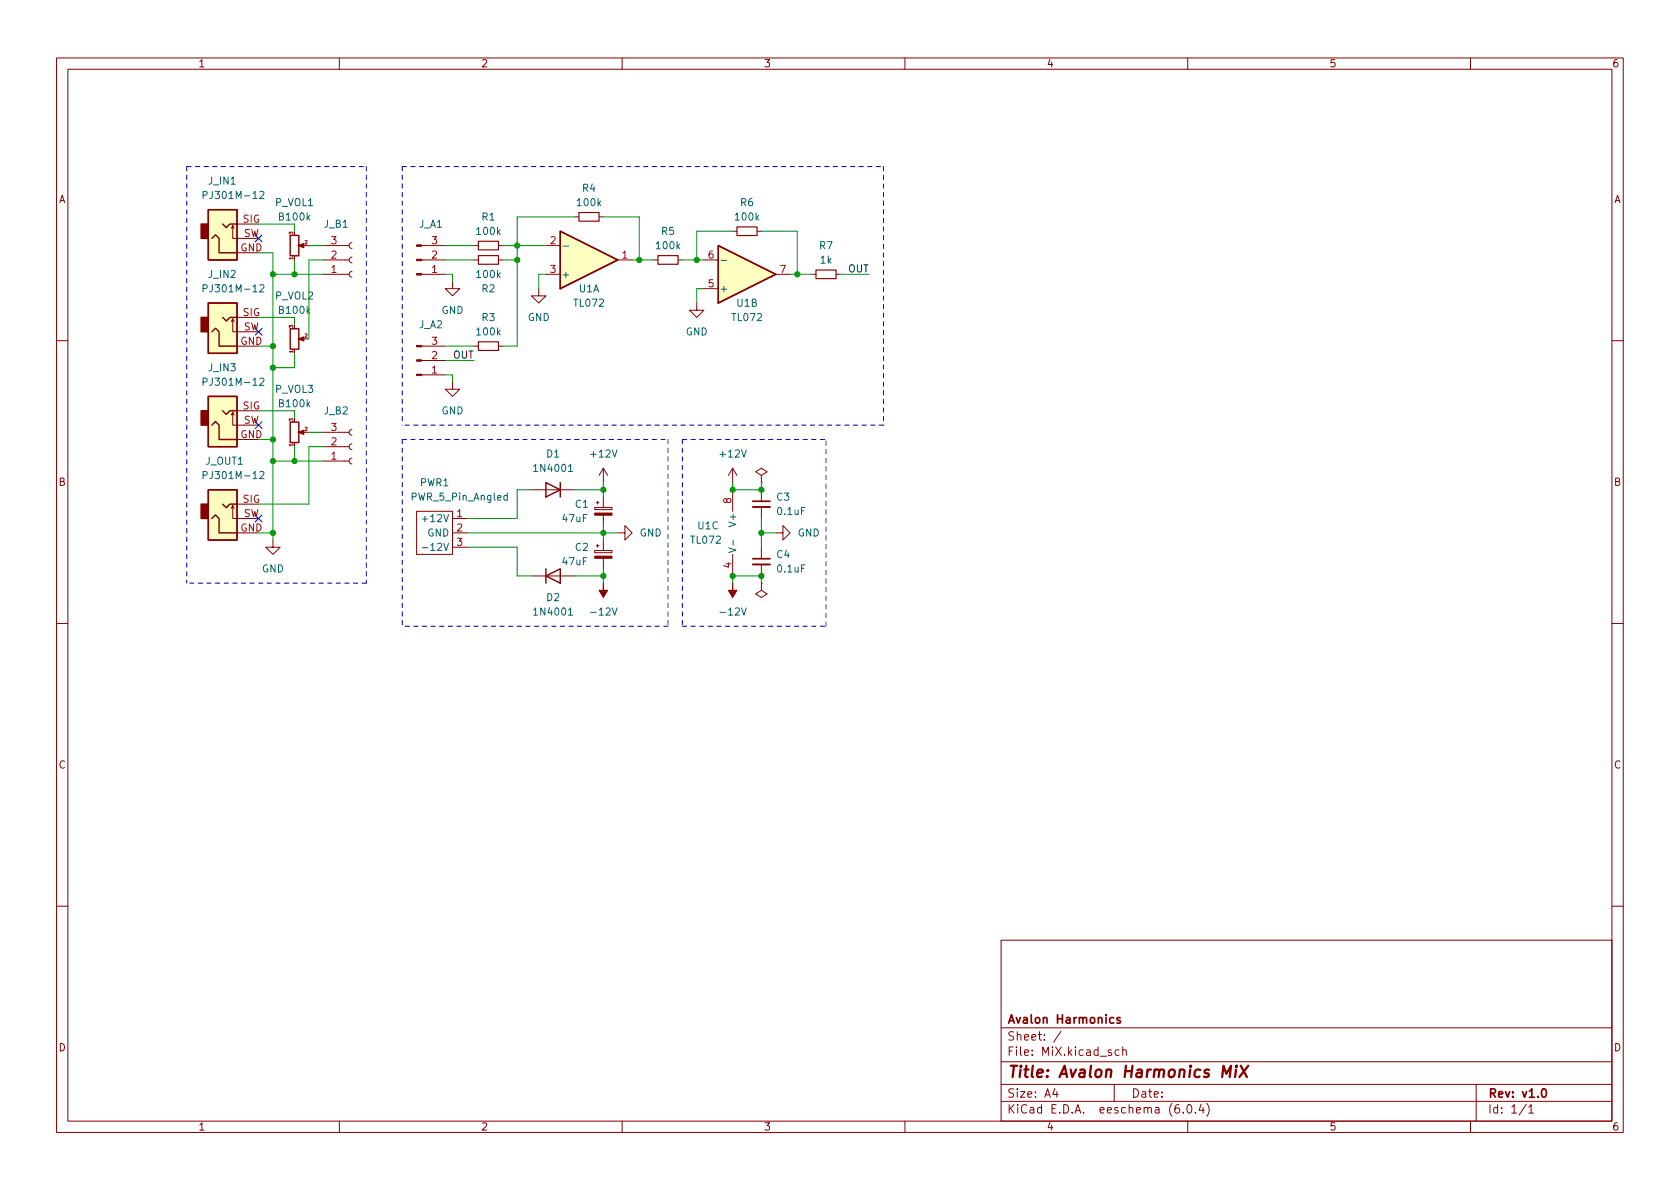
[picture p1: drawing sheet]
<svg xmlns="http://www.w3.org/2000/svg" width="297mm" height="210mm" viewBox="0 0 297 210" stroke-linecap="round" stroke-linejoin="round" font-family="sans-serif">
<g fill="none" stroke="#840000" stroke-width=".18">
<path d="M10 10.2h277v190.1h-277zM12 12.2h273v186.1h-273zM60 10.2v2M110 10.2v2M160 10.2v2M210 10.2v2M260 10.2v2M41.1 39.9l.3 .5M41.9 39.6h1.3M101.6 38.3h.8M105.9 38.3h.8M40.9 40.4l.2-.5v2.3h2.1"/>
<path d="M40.9 56.9l.2-.5v2.3h2.1M41.1 56.4l.3 .5M41.9 44.7h1.3M41.9 56.1h1.3M57.1 43.4h4.6M57.1 46h4.6M57.1 48.5h4.6M62.2 42.9l-.3 .2-.2 .3 .2 .4 .3 .1M62.2 45.5l-.3 .1-.2 .4 .2 .3 .3 .2M62.2 48l-.3 .1-.2 .4 .2 .4 .3 .1M74.5 43.4h4.2M74.5 46h4.2"/>
<path d="M74.5 48.5h4.2M80 49.8v1.2h1.3l-1.3 1.3-1.3-1.3h1.3M83.8 43.4h.8M83.8 46h.8M88.1 43.4h.8M88.1 46h.8M95.2 51v1.3h1.3l-1.3 1.3-1.2-1.3h1.2M96.5 43.4h2.6M96.5 48.5h2.6M109.2 46h2.6M115.6 46h.7M119.9 46h.7"/>
<path d="M123.2 53.6v1.3h1.3l-1.3 1.2-1.3-1.2h1.3M124.5 46h2.5M124.5 51h2.5M129.5 40.9h.8M133.9 40.9h.7M137.2 48.5h2.5M143.5 48.5h.8M147.8 48.5h.8M10 60.2h2M40.9 73.4l.2-.5v2.3h2.1M41.1 72.9l.3 .5M41.9 61.2h1.3"/>
<path d="M41.9 77.7h1.3M41.9 72.6h1.3M57.1 76.4h4.6M57.1 79h4.6M62.2 75.9l-.3 .2-.2 .3 .2 .4 .3 .2M62.2 78.5l-.3 .1-.2 .4 .2 .3 .3 .2M74.5 61.2h4.2M74.5 63.7h4.2M74.5 66.3h4.2M80 67.6v1.2h1.3l-1.3 1.3-1.3-1.3h1.3M83.8 61.2h.8M88.1 61.2h.8"/>
<path d="M285 60.2h2M40.9 89.9l.2-.5v2.3h2.1M41.1 89.4l.3 .5M41.9 94.2h1.3M41.9 89.1h1.3M48.3 95.5v1.3h1.2l-1.2 1.2-1.3-1.2h1.3M57.1 81.5h4.6M62.2 81l-.3 .2-.2 .3 .2 .4 .3 .1M73.7 90.4h6.3v7.6h-6.3zM80 91.7h2.5M80 94.2h2.5M80 96.8h2.5"/>
<path d="M94 86.6h7.6M105.2 89.7h3v.4h-3zM105.2 97.4h3v.3h-3zM105.4 88.9h.5M105.4 96.5h.5M105.7 88.6v.5M105.7 96.3v.5M106.7 82.8l-.8 1.3M106.7 82.8v2.5M106.7 87.9v1.8M106.7 91.1v1.9M106.7 95.5v1.9"/>
<path d="M106.7 98.7v1.9M106.7 82.8l.7 1.3M109.2 94.2h1.3v-1.2l1.3 1.2-1.3 1.3v-1.3M129.5 82.8l-.7 1.3M129.5 82.8v2.5M129.5 86.6v3.8M129.5 98v3.8M129.5 82.8l.8 1.3M134.6 84.1l1-.7-1-.6-1 .6 1 .7v1.2M134.6 85.3h.1M134.6 86.6v2M134.6 89.7v2"/>
<path d="M134.6 96.8v2M134.6 99.8v2M137.2 94.2h1.2v-1.2l1.3 1.2-1.3 1.3v-1.3M10 110.2h2M94 101.8h7.6M134.6 103.1v1.3l1 .6-1 .7-1-.7 1-.6M134.6 103.1h.1M285 110.2h2M10 160.2h2M177 166.3h108v32h-108zM285 160.2h2M60 198.3v2"/>
<path d="M110 198.3v2M160 198.3v2M177 194.8h108M177 191.8h108M177 187.8h108M177 181.8h108M186.5 192.5l-.4 1h1M186.9 193v1M187.6 182.4l-1.3 1.9M197 191.8v3M197.9 185.7l-.5-.1-.3 .3v.4l.2 .3h.6M198.5 185.8l.2-.2 .4 .1v.9"/>
<path d="M198.5 185.1v1.5M208.4 195.3a.59 .59 0 0 0-.7 .7v.5l.2 .3h.4l.2-.1 .1-.5-.2-.2-.4-.1-.3 .3M209.2 196.7v.1M210 198.3v2M210.1 195.4l.1-.1a.81 .81 0 0 1 .6 .7 .81 .81 0 0 1-.3 .8h-.1a.81 .81 0 0 1-.6-.6 .81 .81 0 0 1 .3-.8zM211.4 196.7v.1M212.4 195.3l-.4 1h.9M212.7 195.8v1M213.4 195.1a1.72 1.72 0 0 1 0 2.3M260 198.3v2M261 191.8v6.5M269.9 195.3l-1.3 1.9"/>
<path d="M270.3 195.8l.4-.5v1.5M270.3 196.8h.9"/>
</g>
<path d="M133.1 98.8h3M133.1 88.6h3M198.1 180l-.4-.1-.2 .2 .1 .3 .5 .1v.4h-.6M272.8 192.6l.1-.1a.81 .81 0 0 1 .6 .7 .81 .81 0 0 1-.3 .8h-.1a.81 .81 0 0 1-.6-.6 .81 .81 0 0 1 .3-.8z" fill="none" stroke="#840000" stroke-width=".3"/>
<path d="M216.1 190.5l.2-2 .5 1.4 .9-1.4-.3 2M218.5 189.1l-.1 1.4M218.6 188.5l-.1 .1 .1 .1 .1-.1-.1-.1v.2M219.4 188.5l1.1 2M220.7 188.5l-1.6 2" fill="none" stroke="#840000" stroke-width=".4"/>
<g fill="#ffffc2" stroke="#ffffc2" stroke-width=".18">
<path d="M36.8 37.1h5.1v8.9h-5.1z"/>
<path d="M127 43.4l10.2 5.1-10.2 5.1z"/>
<path d="M36.8 86.6h5.1v8.9h-5.1z"/>
<path d="M36.8 53.6h5.1v8.9h-5.1z"/>
<path d="M36.8 70.1h5.1v8.9h-5.1z"/>
<path d="M99.1 40.9l10.1 5.1-10.1 5z"/>
</g>
<g fill="none" stroke="#840000" stroke-width=".25">
<path d="M36.8 37.1h5.1v8.9h-5.1zM39.4 39.6l.6 .7 .6-.7h1.3M36.8 53.6h5.1v8.9h-5.1zM37.5 42.2l.6-.7 .6 .7v2.5h3.2M37.5 58.7l.6-.7 .6 .7v2.5h3.2M39.4 56.1l.6 .7 .6-.7h1.3M51.3 58.1h1.5v3.6h-1.5zM51.3 41.6h1.5v3.6h-1.5zM99.1 40.9l10.1 5.1-10.1 5zM127 43.4l10.2 5.1-10.2 5.1zM36.8 70.1h5.1v8.9h-5.1zM37.5 75.2l.6-.7 .6 .7v2.5h3.2"/>
<path d="M39.4 72.6l.6 .7 .6-.7h1.3M51.3 74.6h1.5v3.7h-1.5zM36.8 86.6h5.1v8.9h-5.1zM37.5 91.7l.6-.6 .6 .6v2.5h3.2M39.4 89.1l.6 .7 .6-.7h1.3M96.5 85.3l2.6 1.3-2.6 1.3zM99.1 85.3v2.6M96.5 101.8l2.6-1.2v2.5zM96.5 100.6v2.5"/>
</g>
<g fill="#840000" stroke="#840000" stroke-width=".25">
<path d="M35.6 39.6h1.2v2.6h-1.2z"/>
<path d="M35.6 89.1h1.2v2.6h-1.2z"/>
<path d="M35.6 56.1h1.2v2.6h-1.2z"/>
<path d="M35.6 72.6h1.2v2.6h-1.2z"/>
</g>
<g fill="none" stroke="#006464" stroke-width=".18">
<path d="M35.9 34.5l.6-.1 .1-.1v-.3l-.7-.2v1.3M45.9 34l.5-.2 .3 .4-.8 .9h.8M35.9 51h.6l.1-.2v-.3l-.7-.1v1.2M45.9 50.5l.5-.1 .3 .3-.8 .9h.8M99.6 43.5h.9M127.5 46.1h1M35.9 67.5h.6l.1-.2v-.3l-.7-.1v1.2M45.9 67l.5-.1 .3 .3-.8 .9h.8M35.9 84h.6l.1-.2v-.3l-.7-.1v1.2M45.9 83.5l.5-.1 .3 .3-.8 .9h.8M74.6 91.8h1M74.6 96.9h1"/>
<path d="M89.7 87.7l-.4-.1-.2 .2 .1 .6h.5M89.7 87.2v1.3M100.5 83.4h.7M128.8 96.9l1.3 .4-1.3 .4M129.6 95.5v.9M100.5 108.8h.7"/>
</g>
<path d="M102.4 37.6h3.5v1.5h-3.5zM84.6 45.2h3.5v1.5h-3.5zM84.6 42.7h3.5v1.5h-3.5zM116.3 45.2h3.6v1.5h-3.6zM130.3 40.1h3.6v1.6h-3.6zM144.3 47.7h3.5v1.6h-3.5zM84.6 60.4h3.5v1.6h-3.5z" fill="none" stroke="#840000" stroke-width=".2"/>
<g fill="#840000" stroke="#840000" stroke-width=".18">
<path d="M73.7 61.1h.8v.2h-.8z"/>
<path d="M73.7 63.6h.8v.3h-.8z"/>
<path d="M73.7 66.2h.8v.2h-.8z"/>
<path d="M105.2 90.7h3v.4h-3z"/>
<path d="M52.7 59.9l1-.3v.7l-1-.4h.3z"/>
<path d="M52.7 43.4l1-.4v.8l-1-.4h.3z"/>
<path d="M52.7 76.4l1-.3v.7l-1-.4h.3z"/>
<path d="M73.7 43.3h.8v.3h-.8z"/>
<path d="M73.7 45.8h.8v.3h-.8z"/>
<path d="M73.7 48.4h.8v.2h-.8z"/>
<path d="M129.5 103.1v1.3h.8l-.8 1.3-.7-1.3h.7z"/>
<path d="M106.7 103.1v1.3h.7l-.7 1.3-.8-1.3h.8z"/>
<path d="M105.2 98.3h3v.4h-3z"/>
</g>
<path d="M133.1 99.8h3M133.1 89.7h3" fill="none" stroke="#840000" stroke-width=".33"/>
<g fill="none" stroke="#0000c2" stroke-width=".18" stroke-dasharray=".8 .8">
<path d="M33 29.5h31.8M33 29.5v73.6M64.8 29.5v73.6M71.1 29.5v45.7M71.1 29.5h85.1M156.2 29.5v45.7M71.1 77.7h47M71.1 77.7v33M118.1 77.7v33M120.6 77.7h25.4M120.6 77.7v33M156.2 75.2h-85.1"/>
<path d="M64.8 103.1h-31.8M118.1 110.7h-47M120.6 110.7h25.4M146 110.7v-33"/>
</g>
<g fill="none" stroke="#009600" stroke-width=".18">
<path d="M45.7 39.6h6.4v1.3M101.6 38.3h-10.2v22.9h-2.5M106.7 38.3h6.3v7.7M45.7 44.7h2.6v50.8M45.7 56.1h6.4v1.3M48.3 48.5h8.8M52.1 46v2.5M54.6 43.4h2.5M57.1 46h-2.5v13.9M78.7 46h5.1M78.7 48.5h1.3v1.3M78.7 43.4h5.1"/>
<path d="M88.9 46h2.5M88.9 43.4h7.6M96.5 48.5h-1.3v2.5M111.8 46h3.8M120.6 46h3.9M124.5 51h-1.3v2.6M129.5 40.9h-6.3v5.1M134.6 40.9h6.4v7.6M139.7 48.5h3.8M148.6 48.5h5.1M45.7 61.2h2.6M45.7 72.6h6.4v1.3"/>
<path d="M45.7 77.7h2.6M52.1 62.5v2.5h-3.8M52.1 79v2.5M54.6 76.4h2.5M57.1 79h-2.5v10.1h-8.9M78.7 61.2h5.1M78.7 66.3h1.3v1.3M78.7 63.7h5.1M45.7 94.2h2.6M48.3 81.5h8.8M82.5 96.8h8.9v5h2.6M82.5 94.2h26.7"/>
<path d="M94 86.6h-2.6v5.1h-8.9M101.6 86.6h5.1M106.7 85.3v2.6M106.7 93v2.5M129.5 85.3v1.3h5.1v-1.3M134.6 94.2h2.6M134.6 91.7v5.1M101.6 101.8h5.1M106.7 100.6v2.5M129.5 103.1v-1.3h5.1v1.3"/>
</g>
<path d="M45.1 58.1l1.2 1.2M45.1 41.5l1.2 1.3M46.3 58.1l-1.2 1.2M46.3 41.5l-1.2 1.3M45.1 74.6l1.2 1.2M46.3 74.6l-1.2 1.2M45.1 91.1l1.2 1.2M46.3 91.1l-1.2 1.2" fill="none" stroke="#000084" stroke-width=".18"/>
<g fill="#009600" stroke="#009600" stroke-width=".18">
<circle cx="123.2" cy="46" r=".46"/>
<circle cx="129.5" cy="86.6" r=".46"/>
<circle cx="134.6" cy="86.6" r=".46"/>
<circle cx="141" cy="48.5" r=".46"/>
<circle cx="48.3" cy="48.5" r=".46"/>
<circle cx="48.3" cy="65" r=".46"/>
<circle cx="48.3" cy="61.2" r=".46"/>
<circle cx="52.1" cy="48.5" r=".46"/>
<circle cx="113" cy="46" r=".46"/>
<circle cx="106.7" cy="86.6" r=".46"/>
<circle cx="91.4" cy="43.4" r=".46"/>
<circle cx="91.4" cy="46" r=".46"/>
<circle cx="48.3" cy="94.2" r=".46"/>
<circle cx="52.1" cy="81.5" r=".46"/>
<circle cx="48.3" cy="77.7" r=".46"/>
<circle cx="48.3" cy="81.5" r=".46"/>
<circle cx="106.7" cy="101.8" r=".46"/>
<circle cx="106.7" cy="94.2" r=".46"/>
<circle cx="134.6" cy="94.2" r=".46"/>
<circle cx="134.6" cy="101.8" r=".46"/>
<circle cx="129.5" cy="101.8" r=".46"/>
</g>
<text font-size="2.8" fill="#840000" x="178" y="190.6">Title: Avalon Harmonics MiX</text>
<g font-size="2.1" fill="#840000">
<text x="178" y="184">Sheet: /</text>
<text x="178" y="181">Avalon Harmonics</text>
<text x="178" y="186.7">File: MiX.kicad_sch</text>
<text x="178" y="196.9">KiCad E.D.A. eeschema (6.0.4)</text>
<text x="178" y="194.1">Size: A4</text>
<text x="200" y="194.1">Date:</text>
<text x="263" y="194.1">Rev: v1.0</text>
<text x="263" y="196.9">Id: 1/1</text>
</g>
<g font-size="1.8" fill="#840000">
<text x="35" y="11.9">1</text>
<text x="85" y="11.9">2</text>
<text x="135" y="11.9">3</text>
<text x="185" y="11.9">4</text>
<text x="235" y="11.9">5</text>
<text x="285" y="11.9">6</text>
<text x="10.3" y="35.9">A</text>
<text x="285.3" y="35.9">A</text>
<text x="10.3" y="85.9">B</text>
<text x="285.3" y="85.9">B</text>
<text x="10.3" y="135.9">C</text>
<text x="285.3" y="135.9">C</text>
<text x="10.3" y="185.9">D</text>
<text x="285.3" y="185.9">D</text>
<text x="35" y="199.9">1</text>
<text x="85" y="199.9">2</text>
<text x="135" y="199.9">3</text>
<text x="185" y="199.9">4</text>
<text x="235" y="199.9">5</text>
<text x="285" y="199.9">6</text>
</g>
<g font-size="1.8" fill="#006464">
<text x="36.7" y="35.2">PJ301M-12</text>
<text x="36.9" y="32.6">J_IN1</text>
<text x="103" y="33.9">R4</text>
<text x="48.7" y="36.4">P_VOL1</text>
<text x="49.5" y="39">B100k</text>
<text x="57.3" y="40.3">J_B1</text>
<text x="74.1" y="40.3">J_A1</text>
<text x="84.4" y="41.5">100k</text>
<text x="85.2" y="39">R1</text>
<text x="102.2" y="36.4">100k</text>
<text x="117" y="41.5">R5</text>
<text x="130.1" y="39">100k</text>
<text x="130.9" y="36.4">R6</text>
<text x="116.1" y="44.1">100k</text>
<text x="144.9" y="44.1">R7</text>
<text x="145.1" y="46.6">1k</text>
<text x="36.7" y="51.7">PJ301M-12</text>
<text x="36.9" y="49.1">J_IN2</text>
<text x="48.7" y="53">P_VOL2</text>
<text x="84.4" y="49.1">100k</text>
<text x="85.2" y="51.7">R2</text>
<text x="99.2" y="49.1">+</text>
<text x="102.4" y="51.7">U1A</text>
<text x="127.1" y="51.7">+</text>
<text x="49.5" y="55.5">B100k</text>
<text x="74.1" y="58">J_A2</text>
<text x="78" y="55.5">GND</text>
<text x="84.4" y="59.3">100k</text>
<text x="85.2" y="56.8">R3</text>
<text x="93.3" y="56.8">GND</text>
<text x="101.6" y="54.2">TL072</text>
<text x="121.2" y="59.3">GND</text>
<text x="129.5" y="56.8">TL072</text>
<text x="130.3" y="54.2">U1B</text>
<text x="36.9" y="65.7">J_IN3</text>
<text x="36.7" y="68.2">PJ301M-12</text>
<text x="48.7" y="69.5">P_VOL3</text>
<text x="49.5" y="72">B100k</text>
<text x="57.3" y="73.3">J_B2</text>
<text x="78" y="73.3">GND</text>
<text x="36.4" y="82.2">J_OUT1</text>
<text x="94.7" y="83.4">1N4001</text>
<text x="96.7" y="80.9">D1</text>
<text x="104.6" y="80.9">+12V</text>
<text x="127.5" y="80.9">+12V</text>
<text x="36.7" y="84.7">PJ301M-12</text>
<text x="72.9" y="88.5">PWR_5_Pin_Angled</text>
<text x="74.3" y="86">PWR1</text>
<text x="101.7" y="89.8">C1</text>
<text x="137.3" y="88.5">C3</text>
<text x="75.3" y="92.3">+12V</text>
<text x="75.6" y="94.9">GND</text>
<text x="99.5" y="92.3">47uF</text>
<text x="113.1" y="94.9">GND</text>
<text x="123.4" y="93.6">U1C</text>
<text x="130.2" y="92.8" transform="rotate(-90 130.2 92.8)">V+</text>
<text x="137.6" y="91.1">0.1uF</text>
<text x="141" y="94.9">GND</text>
<text x="46.3" y="101.2">GND</text>
<text x="75.8" y="97.4">-12V</text>
<text x="99.5" y="99.9">47uF</text>
<text x="101.7" y="97.4">C2</text>
<text x="122.3" y="96.1">TL072</text>
<text x="137.3" y="98.7">C4</text>
<text x="137.6" y="101.2">0.1uF</text>
<text x="96.7" y="106.3">D2</text>
<text x="94.7" y="108.8">1N4001</text>
<text x="104.8" y="108.8">-12V</text>
<text x="127.7" y="108.8">-12V</text>
</g>
<g font-size="1.8" fill="#a90000">
<text x="42.9" y="39.4">SIG</text>
<text x="43" y="41.9">SW</text>
<text x="42.5" y="44.4">GND</text>
<text x="58.6" y="45.7">2</text>
<text x="58.6" y="43.2">3</text>
<text x="76.3" y="45.7">2</text>
<text x="76.3" y="43.2">3</text>
<text x="97.3" y="43.2">2</text>
<text x="110" y="45.7">1</text>
<text x="125.2" y="45.7">6</text>
<text x="58.6" y="48.3">1</text>
<text x="76.3" y="48.3">1</text>
<text x="97.3" y="48.3">3</text>
<text x="125.2" y="50.8">5</text>
<text x="137.9" y="48.3">7</text>
<text x="42.9" y="55.9">SIG</text>
<text x="43" y="58.4">SW</text>
<text x="42.5" y="61">GND</text>
<text x="76.3" y="63.5">2</text>
<text x="76.3" y="61">3</text>
<text x="76.3" y="66">1</text>
<text x="42.5" y="77.5">GND</text>
<text x="42.9" y="72.4">SIG</text>
<text x="43" y="74.9">SW</text>
<text x="58.6" y="76.2">3</text>
<text x="58.6" y="81.3">1</text>
<text x="58.6" y="78.7">2</text>
<text x="42.9" y="88.9">SIG</text>
<text x="129.3" y="89" transform="rotate(-90 129.3 89)">8</text>
<text x="42.5" y="94">GND</text>
<text x="43" y="91.4">SW</text>
<text x="80.8" y="91.4">1</text>
<text x="80.8" y="94">2</text>
<text x="80.8" y="96.5">3</text>
<text x="129.3" y="100.4" transform="rotate(-90 129.3 100.4)">4</text>
</g>
<g font-size="1.8" fill="#0f0f0f">
<text x="149.9" y="48.2">OUT</text>
<text x="80.1" y="63.4">OUT</text>
</g>
<g font-size=".9" fill="#a90000">
<text x="51.8" y="41.5" transform="rotate(-90 51.8 41.5)">3</text>
<text x="51.8" y="45.9" transform="rotate(-90 51.8 45.9)">1</text>
<text x="53.9" y="43.2">2</text>
<text x="51.8" y="58" transform="rotate(-90 51.8 58)">3</text>
<text x="53.9" y="59.7">2</text>
<text x="51.8" y="62.4" transform="rotate(-90 51.8 62.4)">1</text>
<text x="51.8" y="74.5" transform="rotate(-90 51.8 74.5)">3</text>
<text x="53.9" y="76.2">2</text>
<text x="51.8" y="78.9" transform="rotate(-90 51.8 78.9)">1</text>
</g>
</svg>
